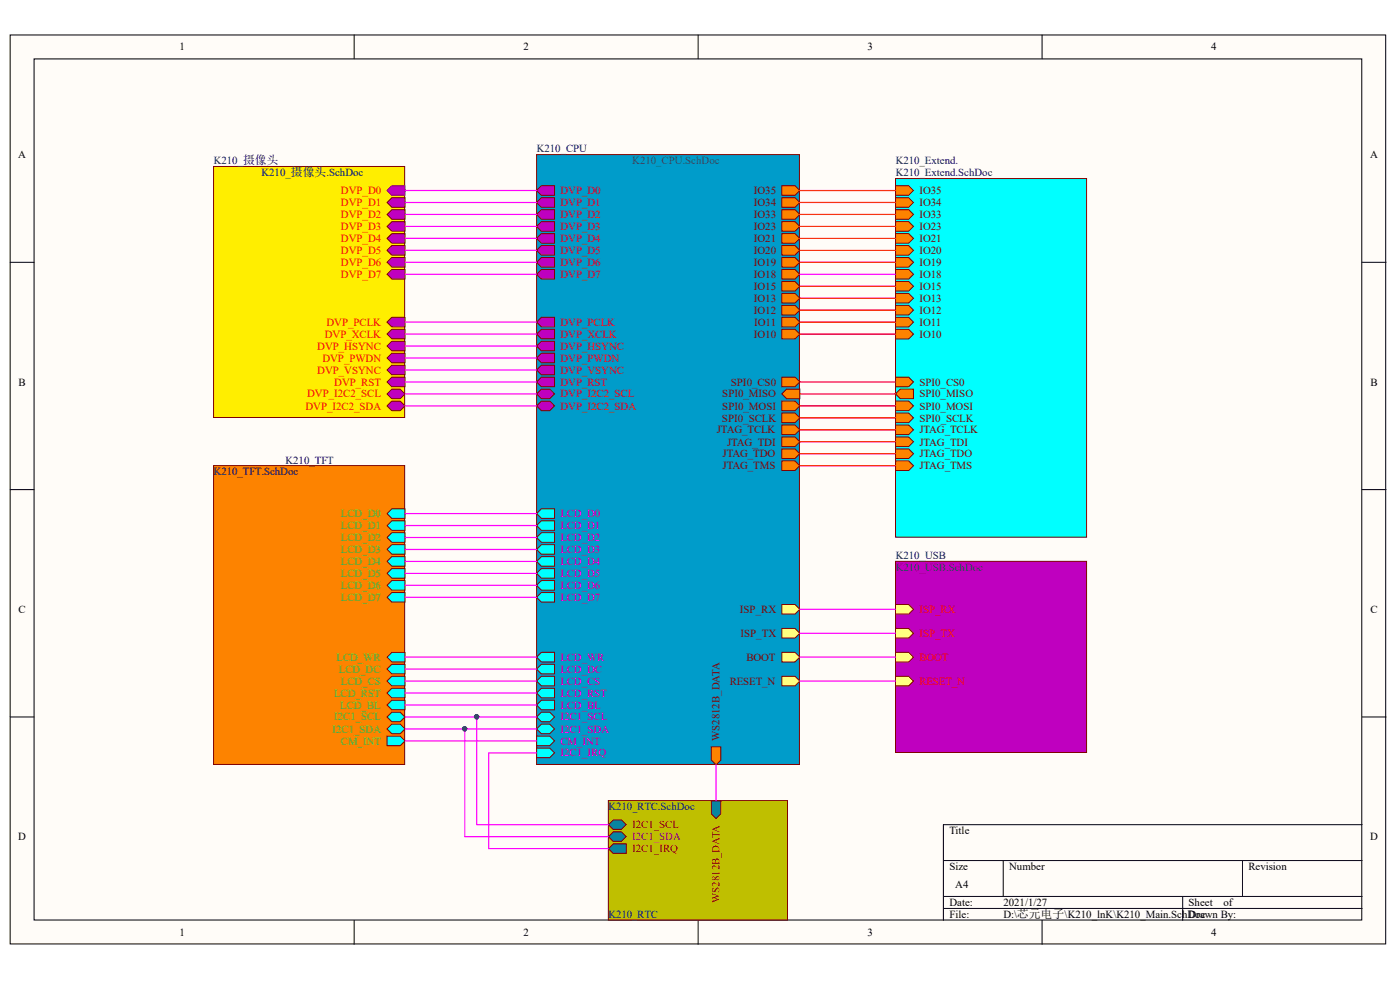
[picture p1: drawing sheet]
<svg xmlns="http://www.w3.org/2000/svg" width="291mm" height="204mm" viewBox="0 0 291 204" stroke-linecap="round" stroke-linejoin="round" font-family="sans-serif">
<g fill="#fffcf8" stroke="#000" stroke-width=".21">
<path d="M2.1 7.3h286v188.9h-286z"/>
<path d="M7.1 12.2h276v179h-276z"/>
</g>
<g fill="none" stroke="#000" stroke-width=".21">
<path d="M73.6 7.3v4.9M145.1 7.3v4.9M216.6 7.3v4.9M2.1 54.5h5M283.2 54.5h4.9M2.1 101.8h5M283.2 101.8h4.9M2.1 149h5M283.2 149h4.9M196.1 178.9h87.1M208.6 178.9v7.4M258.3 178.9v7.4"/>
<path d="M283.2 171.4h-87.1v19.9M73.6 191.3v5M145.1 191.3v5M196.1 186.3h87.1M196.1 188.8h87.1M216.6 191.3v5M245.9 186.3v5"/>
</g>
<path d="M111.6 32.1h54.6v126.8h-54.6z" fill="#009cca" stroke="#800000" stroke-width=".21"/>
<g fill="#bf00bf" stroke="#800000" stroke-width=".21">
<path d="M111.6 39.6l.9-1h2.8v2h-2.8z" fill-rule="evenodd"/>
<path d="M111.6 44.6l.9-1h2.8v2h-2.8z" fill-rule="evenodd"/>
<path d="M111.6 42.1l.9-1h2.8v2h-2.8z" fill-rule="evenodd"/>
<path d="M111.6 47.1l.9-1h2.8v2h-2.8z" fill-rule="evenodd"/>
<path d="M111.6 49.5l.9-.9h2.8v1.9h-2.8z" fill-rule="evenodd"/>
<path d="M111.6 52l.9-1h2.8v2h-2.8z" fill-rule="evenodd"/>
<path d="M111.6 54.5l.9-1h2.8v2h-2.8z" fill-rule="evenodd"/>
<path d="M111.6 67l.9-1h2.8v2h-2.8z" fill-rule="evenodd"/>
<path d="M111.6 69.4l.9-1h2.8v2h-2.8z" fill-rule="evenodd"/>
<path d="M111.6 74.4l.9-1h2.8v2h-2.8z" fill-rule="evenodd"/>
<path d="M111.6 71.9l.9-1h2.8v2h-2.8z" fill-rule="evenodd"/>
<path d="M111.6 76.9l.9-1h2.8v2h-2.8z" fill-rule="evenodd"/>
<path d="M111.6 79.4l.9-1h2.8v2h-2.8z" fill-rule="evenodd"/>
<path d="M111.6 81.9l.9-1h1.8l1 1-1 1h-1.8z" fill-rule="evenodd"/>
<path d="M111.6 84.4l.9-1h1.8l1 1-1 1h-1.8z" fill-rule="evenodd"/>
<path d="M111.6 57l.9-1h2.8v2h-2.8z" fill-rule="evenodd"/>
</g>
<g fill="#0ff" stroke="#800000" stroke-width=".21">
<path d="M111.6 106.7l.9-.9h2.8v1.9h-2.8z" fill-rule="evenodd"/>
<path d="M111.6 109.2l.9-1h2.8v2h-2.8z" fill-rule="evenodd"/>
<path d="M111.6 111.7l.9-1h2.8v2h-2.8z" fill-rule="evenodd"/>
<path d="M111.6 114.2l.9-1h2.8v2h-2.8z" fill-rule="evenodd"/>
<path d="M111.6 116.7l.9-1h2.8v2h-2.8z" fill-rule="evenodd"/>
<path d="M111.6 119.2l.9-1h2.8v2h-2.8z" fill-rule="evenodd"/>
<path d="M111.6 121.7l.9-1h2.8v2h-2.8z" fill-rule="evenodd"/>
<path d="M111.6 136.6l.9-1h2.8v2h-2.8z" fill-rule="evenodd"/>
<path d="M111.6 139.1l.9-1h2.8v2h-2.8z" fill-rule="evenodd"/>
<path d="M111.6 141.6l.9-1h2.8v2h-2.8z" fill-rule="evenodd"/>
<path d="M111.6 144.1l.9-1h2.8v1.9h-2.8z" fill-rule="evenodd"/>
<path d="M111.6 146.5l.9-1h2.8v2h-2.8z" fill-rule="evenodd"/>
<path d="M111.6 149l.9-1h1.8l1 1-1 1h-1.8z" fill-rule="evenodd"/>
<path d="M111.6 151.5l.9-1h1.8l1 1-1 1h-1.8z" fill-rule="evenodd"/>
<path d="M111.6 153h2.7l1 1-1 1h-2.7z" fill-rule="evenodd"/>
<path d="M111.6 124.2l.9-1h2.8v2h-2.8z" fill-rule="evenodd"/>
<path d="M111.6 155.5h2.7l1 1-1 1h-2.7z" fill-rule="evenodd"/>
</g>
<g fill="#fd8300" stroke="#800000" stroke-width=".21">
<path d="M162.5 38.6h2.8l1 1-1 1h-2.8z" fill-rule="evenodd"/>
<path d="M162.5 41.1h2.8l1 1-1 1h-2.8z" fill-rule="evenodd"/>
<path d="M162.5 43.6h2.8l1 1-1 1h-2.8z" fill-rule="evenodd"/>
<path d="M162.5 46.1h2.8l1 1-1 1h-2.8z" fill-rule="evenodd"/>
<path d="M162.5 48.6h2.8l1 .9-1 1h-2.8z" fill-rule="evenodd"/>
<path d="M162.5 51h2.8l1 1-1 1h-2.8z" fill-rule="evenodd"/>
<path d="M162.5 53.5h2.8l1 1-1 1h-2.8z" fill-rule="evenodd"/>
<path d="M162.5 58.5h2.8l1 1-1 1h-2.8z" fill-rule="evenodd"/>
<path d="M162.5 61h2.8l1 1-1 1h-2.8z" fill-rule="evenodd"/>
<path d="M162.5 63.5h2.8l1 1-1 1h-2.8z" fill-rule="evenodd"/>
<path d="M162.5 66h2.8l1 1-1 1h-2.8z" fill-rule="evenodd"/>
<path d="M162.5 68.4h2.8l1 1-1 1h-2.8z" fill-rule="evenodd"/>
<path d="M162.5 78.4h2.8l1 1-1 1h-2.8z" fill-rule="evenodd"/>
<path d="M162.5 81.9l1-1h2.8v2h-2.8z" fill-rule="evenodd"/>
<path d="M162.5 83.4h2.8l1 1-1 1h-2.8z" fill-rule="evenodd"/>
<path d="M162.5 85.9h2.8l1 1-1 .9h-2.8z" fill-rule="evenodd"/>
<path d="M162.5 88.3h2.8l1 1-1 1h-2.8z" fill-rule="evenodd"/>
<path d="M162.5 90.8h2.8l1 1-1 1h-2.8z" fill-rule="evenodd"/>
<path d="M162.5 93.3h2.8l1 1-1 1h-2.8z" fill-rule="evenodd"/>
<path d="M162.5 95.8h2.8l1 1-1 1h-2.8z" fill-rule="evenodd"/>
</g>
<g fill="#ffff80" stroke="#800000" stroke-width=".21">
<path d="M162.5 125.6h2.8l1 1-1 1h-2.8z" fill-rule="evenodd"/>
<path d="M162.5 130.6h2.8l1 1-1 1h-2.8z" fill-rule="evenodd"/>
<path d="M162.5 135.6h2.8l1 1-1 1h-2.8z" fill-rule="evenodd"/>
<path d="M162.5 140.6h2.8l1 1-1 1h-2.8z" fill-rule="evenodd"/>
</g>
<g fill="#fd8300" stroke="#800000" stroke-width=".21">
<path d="M162.5 56h2.8l1 1-1 1h-2.8z" fill-rule="evenodd"/>
<path d="M147.9 155.2h2v2.8l-1 1-1-1z" fill-rule="evenodd"/>
</g>
<path d="M44.4 34.6h39.7v52.2h-39.7z" fill="#fe0" stroke="#800000" stroke-width=".21"/>
<path d="M80.5 39.6l1-1h2.7v2h-2.7z" fill-rule="evenodd" fill="#bf00bf" stroke="#800080" stroke-width=".21"/>
<g fill="#bf00bf" stroke="#800000" stroke-width=".21">
<path d="M80.5 42.1l1-1h2.7v2h-2.7z" fill-rule="evenodd"/>
<path d="M80.5 44.6l1-1h2.7v2h-2.7z" fill-rule="evenodd"/>
<path d="M80.5 47.1l1-1h2.7v2h-2.7z" fill-rule="evenodd"/>
<path d="M80.5 49.5l1-.9h2.7v1.9h-2.7z" fill-rule="evenodd"/>
<path d="M80.5 52l1-1h2.7v2h-2.7z" fill-rule="evenodd"/>
<path d="M80.5 54.5l1-1h2.7v2h-2.7z" fill-rule="evenodd"/>
<path d="M80.5 57l1-1h2.7v2h-2.7z" fill-rule="evenodd"/>
<path d="M80.5 67l1-1h2.7v2h-2.7z" fill-rule="evenodd"/>
<path d="M80.5 69.4l1-1h2.7v2h-2.7z" fill-rule="evenodd"/>
<path d="M80.5 71.9l1-1h2.7v2h-2.7z" fill-rule="evenodd"/>
<path d="M80.5 74.4l1-1h2.7v2h-2.7z" fill-rule="evenodd"/>
<path d="M80.5 76.9l1-1h2.7v2h-2.7z" fill-rule="evenodd"/>
<path d="M80.5 79.4l1-1h2.7v2h-2.7z" fill-rule="evenodd"/>
<path d="M80.5 81.9l1-1h1.7l1 1-1 1h-1.7z" fill-rule="evenodd"/>
<path d="M80.5 84.4l1-1h1.7l1 1-1 1h-1.7z" fill-rule="evenodd"/>
</g>
<path d="M44.4 96.8h39.7v62.1h-39.7z" fill="#fd8300" stroke="#800000" stroke-width=".21"/>
<g fill="#0ff" stroke="#800000" stroke-width=".21">
<path d="M80.5 106.7l1-.9h2.7v1.9h-2.7z" fill-rule="evenodd"/>
<path d="M80.5 109.2l1-1h2.7v2h-2.7z" fill-rule="evenodd"/>
<path d="M80.5 111.7l1-1h2.7v2h-2.7z" fill-rule="evenodd"/>
<path d="M80.5 114.2l1-1h2.7v2h-2.7z" fill-rule="evenodd"/>
<path d="M80.5 116.7l1-1h2.7v2h-2.7z" fill-rule="evenodd"/>
<path d="M80.5 119.2l1-1h2.7v2h-2.7z" fill-rule="evenodd"/>
<path d="M80.5 121.7l1-1h2.7v2h-2.7z" fill-rule="evenodd"/>
<path d="M80.5 124.2l1-1h2.7v2h-2.7z" fill-rule="evenodd"/>
<path d="M80.5 136.6l1-1h2.7v2h-2.7z" fill-rule="evenodd"/>
<path d="M80.5 139.1l1-1h2.7v2h-2.7z" fill-rule="evenodd"/>
<path d="M80.5 141.6l1-1h2.7v2h-2.7z" fill-rule="evenodd"/>
<path d="M80.5 144.1l1-1h2.7v1.9h-2.7z" fill-rule="evenodd"/>
<path d="M80.5 146.5l1-1h2.7v2h-2.7z" fill-rule="evenodd"/>
<path d="M80.5 149l1-1h1.7l1 1-1 1h-1.7z" fill-rule="evenodd"/>
<path d="M80.5 151.5l1-1h1.7l1 1-1 1h-1.7z" fill-rule="evenodd"/>
<path d="M80.5 153h2.7l1 1-1 1h-2.7z" fill-rule="evenodd"/>
</g>
<path d="M126.5 166.4h37.2v24.8h-37.2z" fill="#bfbf00" stroke="#800000" stroke-width=".21"/>
<g fill="#008080" stroke="#800000" stroke-width=".21">
<path d="M126.5 171.4l1-1h1.7l1 1-1 1h-1.7z" fill-rule="evenodd"/>
<path d="M126.5 173.9l1-1h1.7l1 1-1 1h-1.7z" fill-rule="evenodd"/>
<path d="M126.5 176.4l1-1h2.7v2h-2.7z" fill-rule="evenodd"/>
<path d="M147.9 166.4h2v2.8l-1 1-1-1z" fill-rule="evenodd"/>
</g>
<path d="M186.2 116.7h39.7v39.7h-39.7z" fill="#bf00bf" stroke="#800000" stroke-width=".21"/>
<g fill="#ffff80" stroke="#800000" stroke-width=".21">
<path d="M186.2 125.6h2.7l1 1-1 1h-2.7z" fill-rule="evenodd"/>
<path d="M186.2 130.6h2.7l1 1-1 1h-2.7z" fill-rule="evenodd"/>
<path d="M186.2 135.6h2.7l1 1-1 1h-2.7z" fill-rule="evenodd"/>
<path d="M186.2 140.6h2.7l1 1-1 1h-2.7z" fill-rule="evenodd"/>
</g>
<path d="M186.2 37.1h39.7v74.5h-39.7z" fill="#0ff" stroke="#800000" stroke-width=".21"/>
<g fill="#fd8300" stroke="#800000" stroke-width=".21">
<path d="M186.2 38.6h2.7l1 1-1 1h-2.7z" fill-rule="evenodd"/>
<path d="M186.2 41.1h2.7l1 1-1 1h-2.7z" fill-rule="evenodd"/>
<path d="M186.2 43.6h2.7l1 1-1 1h-2.7z" fill-rule="evenodd"/>
<path d="M186.2 46.1h2.7l1 1-1 1h-2.7z" fill-rule="evenodd"/>
<path d="M186.2 48.6h2.7l1 .9-1 1h-2.7z" fill-rule="evenodd"/>
<path d="M186.2 51h2.7l1 1-1 1h-2.7z" fill-rule="evenodd"/>
<path d="M186.2 53.5h2.7l1 1-1 1h-2.7z" fill-rule="evenodd"/>
<path d="M186.2 58.5h2.7l1 1-1 1h-2.7z" fill-rule="evenodd"/>
<path d="M186.2 61h2.7l1 1-1 1h-2.7z" fill-rule="evenodd"/>
<path d="M186.2 63.5h2.7l1 1-1 1h-2.7z" fill-rule="evenodd"/>
<path d="M186.2 66h2.7l1 1-1 1h-2.7z" fill-rule="evenodd"/>
<path d="M186.2 68.4h2.7l1 1-1 1h-2.7z" fill-rule="evenodd"/>
<path d="M186.2 78.4h2.7l1 1-1 1h-2.7z" fill-rule="evenodd"/>
<path d="M186.2 81.9l1-1h2.7v2h-2.7z" fill-rule="evenodd"/>
<path d="M186.2 83.4h2.7l1 1-1 1h-2.7z" fill-rule="evenodd"/>
<path d="M186.2 85.9h2.7l1 1-1 .9h-2.7z" fill-rule="evenodd"/>
<path d="M186.2 88.3h2.7l1 1-1 1h-2.7z" fill-rule="evenodd"/>
<path d="M186.2 90.8h2.7l1 1-1 1h-2.7z" fill-rule="evenodd"/>
<path d="M186.2 93.3h2.7l1 1-1 1h-2.7z" fill-rule="evenodd"/>
<path d="M186.2 95.8h2.7l1 1-1 1h-2.7z" fill-rule="evenodd"/>
<path d="M186.2 56h2.7l1 1-1 1h-2.7z" fill-rule="evenodd"/>
</g>
<g fill="none" stroke="#f0f" stroke-width=".25">
<path d="M84.2 39.6h27.4M84.2 42.1h27.4M84.2 44.6h27.4M84.2 47.1h27.4M84.2 49.5h27.4M84.2 52h27.4M84.2 54.5h27.4M84.2 57h27.4M166.3 57h19.9M84.2 67h27.4M84.2 69.4h27.4M84.2 71.9h27.4"/>
<path d="M84.2 74.4h27.4M84.2 76.9h27.4M84.2 79.4h27.4M84.2 81.9h27.4M84.2 84.4h27.4M84.2 106.7h27.4M84.2 109.2h27.4M84.2 111.7h27.4M84.2 114.2h27.4M84.2 116.7h27.4M84.2 119.2h27.4M84.2 121.7h27.4"/>
<path d="M84.2 124.2h27.4M84.2 136.6h27.4M84.2 139.1h27.4M166.3 136.6h19.9M166.3 126.6h19.9M166.3 131.6h19.9M84.2 141.6h27.4M84.2 144.1h27.4M84.2 146.5h27.4M84.2 149h27.4M84.2 151.5h27.4M84.2 154h27.4"/>
<path d="M96.6 151.5v22.4h29.9M99.1 149v22.4h27.4M111.6 156.5h-10v19.9h24.9M148.9 159v7.4M166.3 141.6h19.9"/>
</g>
<g fill="#000080" stroke="#000080" stroke-width=".21">
<circle cx="96.6" cy="151.5" r=".46"/>
<circle cx="99.1" cy="149" r=".47"/>
</g>
<g fill="none" stroke="#f00" stroke-width=".25">
<path d="M166.3 39.6h19.9M166.3 42.1h19.9M166.3 44.6h19.9M166.3 47.1h19.9M166.3 49.5h19.9M166.3 52h19.9M166.3 54.5h19.9M166.3 59.5h19.9M166.3 62h19.9M166.3 64.5h19.9M166.3 67h19.9M166.3 69.4h19.9"/>
<path d="M166.3 79.4h19.9M166.3 81.9h19.9M166.3 84.4h19.9M166.3 86.9h19.9M166.3 89.3h19.9M166.3 91.8h19.9M166.3 94.3h19.9M166.3 96.8h19.9"/>
</g>
<g font-size="2.3">
<text x="37.3" y="10.5">1</text>
<text x="108.8" y="10.5">2</text>
<text x="180.4" y="10.5">3</text>
<text x="251.8" y="10.5">4</text>
<text x="3.8" y="32.9">A</text>
<text x="284.8" y="32.9">A</text>
<text x="3.9" y="80.2">B</text>
<text x="284.9" y="80.2">B</text>
<text x="3.9" y="127.4">C</text>
<text x="284.9" y="127.4">C</text>
<text x="197.4" y="173.4">Title</text>
<text x="3.8" y="174.7">D</text>
<text x="284.8" y="174.7">D</text>
<text x="197.4" y="180.9">Size</text>
<text x="198.6" y="184.6">A4</text>
<text x="209.8" y="180.9">Number</text>
<text x="259.6" y="180.9">Revision</text>
<text x="197.4" y="188.3">Date:</text>
<text x="197.4" y="190.8">File:</text>
<text x="208.6" y="188.3">2021/1/27</text>
<text x="208.6" y="190.8">D:\芯元电子\K210_lnK\K210_Main.SchDoc</text>
<text x="247.1" y="188.3">Sheet</text>
<text x="247.1" y="190.8">Drawn By:</text>
<text x="254.4" y="188.3">of</text>
<text x="37.3" y="194.5">1</text>
<text x="108.8" y="194.5">2</text>
<text x="180.4" y="194.5">3</text>
<text x="251.8" y="194.5">4</text>
</g>
<g font-size="2.3" fill="#000080">
<text x="44.4" y="34.1">K210_摄像头</text>
<text x="111.6" y="31.7">K210_CPU</text>
<text x="131.4" y="34.1">K210_CPU.SchDoc</text>
<text x="186.2" y="34.1">K210_Extend.</text>
<text x="54.3" y="36.7">K210_摄像头.SchDoc</text>
<text x="186.2" y="36.7">K210_Extend.SchDoc</text>
<text x="44.4" y="98.8">K210_TFT.SchDoc</text>
<text x="59.3" y="96.3">K210_TFT</text>
<text x="186.2" y="116.2">K210_USB</text>
<text x="186.2" y="118.7">K210_USB.SchDoc</text>
<text x="126.5" y="168.4">K210_RTC.SchDoc</text>
<text x="126.5" y="190.8">K210_RTC</text>
</g>
<g font-size="2.3" fill="#f00">
<text x="70.9" y="40.4">DVP_D0</text>
<text x="116.5" y="40.4">DVP_D0</text>
<text x="70.9" y="42.9">DVP_D1</text>
<text x="70.9" y="45.3">DVP_D2</text>
<text x="70.9" y="47.9">DVP_D3</text>
<text x="116.5" y="45.3">DVP_D2</text>
<text x="116.5" y="42.9">DVP_D1</text>
<text x="116.5" y="47.9">DVP_D3</text>
<text x="70.9" y="50.3">DVP_D4</text>
<text x="70.9" y="52.8">DVP_D5</text>
<text x="116.5" y="50.3">DVP_D4</text>
<text x="116.5" y="52.8">DVP_D5</text>
<text x="70.9" y="55.3">DVP_D6</text>
<text x="70.9" y="57.8">DVP_D7</text>
<text x="116.5" y="55.3">DVP_D6</text>
<text x="116.5" y="57.8">DVP_D7</text>
<text x="67.5" y="70.2">DVP_XCLK</text>
<text x="67.9" y="67.7">DVP_PCLK</text>
<text x="116.5" y="67.7">DVP_PCLK</text>
<text x="116.5" y="70.2">DVP_XCLK</text>
<text x="66" y="72.7">DVP_HSYNC</text>
<text x="66" y="77.7">DVP_VSYNC</text>
<text x="67" y="75.2">DVP_PWDN</text>
<text x="116.5" y="75.2">DVP_PWDN</text>
<text x="116.5" y="72.7">DVP_HSYNC</text>
<text x="116.5" y="77.7">DVP_VSYNC</text>
<text x="63.8" y="82.6">DVP_I2C2_SCL</text>
<text x="69.5" y="80.2">DVP_RST</text>
<text x="116.5" y="80.2">DVP_RST</text>
<text x="116.5" y="82.6">DVP_I2C2_SCL</text>
<text x="63.5" y="85.2">DVP_I2C2_SDA</text>
<text x="116.5" y="85.2">DVP_I2C2_SDA</text>
<text x="191.1" y="127.4">ISP_RX</text>
<text x="191.1" y="132.4">ISP_TX</text>
<text x="191.1" y="137.4">BOOT</text>
<text x="191.1" y="142.3">RESET_N</text>
</g>
<g font-size="2.3" fill="#800000">
<text x="156.7" y="40.4">IO35</text>
<text x="191.1" y="40.4">IO35</text>
<text x="156.7" y="42.9">IO34</text>
<text x="156.7" y="45.3">IO33</text>
<text x="156.7" y="47.9">IO23</text>
<text x="191.1" y="42.9">IO34</text>
<text x="191.1" y="45.3">IO33</text>
<text x="191.1" y="47.9">IO23</text>
<text x="156.7" y="50.3">IO21</text>
<text x="156.7" y="52.8">IO20</text>
<text x="191.1" y="50.3">IO21</text>
<text x="191.1" y="52.8">IO20</text>
<text x="156.7" y="55.3">IO19</text>
<text x="156.7" y="57.8">IO18</text>
<text x="191.1" y="55.3">IO19</text>
<text x="191.1" y="57.8">IO18</text>
<text x="156.7" y="60.2">IO15</text>
<text x="156.7" y="62.8">IO13</text>
<text x="156.7" y="65.2">IO12</text>
<text x="191.1" y="60.2">IO15</text>
<text x="191.1" y="62.8">IO13</text>
<text x="191.1" y="65.2">IO12</text>
<text x="156.7" y="70.2">IO10</text>
<text x="156.8" y="67.7">IO11</text>
<text x="191.1" y="67.7">IO11</text>
<text x="191.1" y="70.2">IO10</text>
<text x="150.2" y="82.6">SPI0_MISO</text>
<text x="151.9" y="80.2">SPI0_CS0</text>
<text x="191.1" y="80.2">SPI0_CS0</text>
<text x="191.1" y="82.6">SPI0_MISO</text>
<text x="150.1" y="87.6">SPI0_SCLK</text>
<text x="150.2" y="85.2">SPI0_MOSI</text>
<text x="191.1" y="85.2">SPI0_MOSI</text>
<text x="191.1" y="87.6">SPI0_SCLK</text>
<text x="149" y="90.1">JTAG_TCLK</text>
<text x="150.2" y="95.1">JTAG_TDO</text>
<text x="151.1" y="92.6">JTAG_TDI</text>
<text x="191.1" y="90.1">JTAG_TCLK</text>
<text x="191.1" y="92.6">JTAG_TDI</text>
<text x="191.1" y="95.1">JTAG_TDO</text>
<text x="150.2" y="97.5">JTAG_TMS</text>
<text x="191.1" y="97.5">JTAG_TMS</text>
<text x="153.8" y="127.4">ISP_RX</text>
<text x="154" y="132.4">ISP_TX</text>
<text x="155.2" y="137.4">BOOT</text>
<text x="151.7" y="142.3">RESET_N</text>
<text x="149.6" y="154" transform="rotate(-90 149.6 154)">WS2812B_DATA</text>
<text x="131.4" y="172.1">I2C1_SCL</text>
<text x="131.4" y="177.1">I2C1_IRQ</text>
<text x="149.6" y="187.7" transform="rotate(-90 149.6 187.7)">WS2812B_DATA</text>
</g>
<g font-size="2.3" fill="#00bf00">
<text x="70.9" y="107.5">LCD_D0</text>
<text x="70.9" y="110">LCD_D1</text>
<text x="70.9" y="112.5">LCD_D2</text>
<text x="70.9" y="115">LCD_D3</text>
<text x="70.9" y="117.5">LCD_D4</text>
<text x="70.9" y="119.9">LCD_D5</text>
<text x="70.9" y="122.5">LCD_D6</text>
<text x="70.9" y="124.9">LCD_D7</text>
<text x="70" y="137.4">LCD_WR</text>
<text x="70.5" y="139.8">LCD_DC</text>
<text x="70.9" y="142.3">LCD_CS</text>
<text x="69.5" y="144.8">LCD_RST</text>
<text x="69.5" y="149.8">I2C1_SCL</text>
<text x="70.7" y="147.3">LCD_BL</text>
<text x="69.1" y="152.3">I2C1_SDA</text>
<text x="70.9" y="154.8">CM_INT</text>
</g>
<g font-size="2.3" fill="#f0f">
<text x="116.5" y="107.5">LCD_D0</text>
<text x="116.5" y="110">LCD_D1</text>
<text x="116.5" y="112.5">LCD_D2</text>
<text x="116.5" y="115">LCD_D3</text>
<text x="116.5" y="117.5">LCD_D4</text>
<text x="116.5" y="119.9">LCD_D5</text>
<text x="116.5" y="122.5">LCD_D6</text>
<text x="116.5" y="124.9">LCD_D7</text>
<text x="116.5" y="137.4">LCD_WR</text>
<text x="116.5" y="139.8">LCD_DC</text>
<text x="116.5" y="142.3">LCD_CS</text>
<text x="116.5" y="144.8">LCD_RST</text>
<text x="116.5" y="147.3">LCD_BL</text>
<text x="116.5" y="149.8">I2C1_SCL</text>
<text x="116.5" y="152.3">I2C1_SDA</text>
<text x="116.5" y="154.8">CM_INT</text>
<text x="116.5" y="157.2">I2C1_IRQ</text>
</g>
<text font-size="2.3" fill="#800080" x="131.4" y="174.7">I2C1_SDA</text>
</svg>
